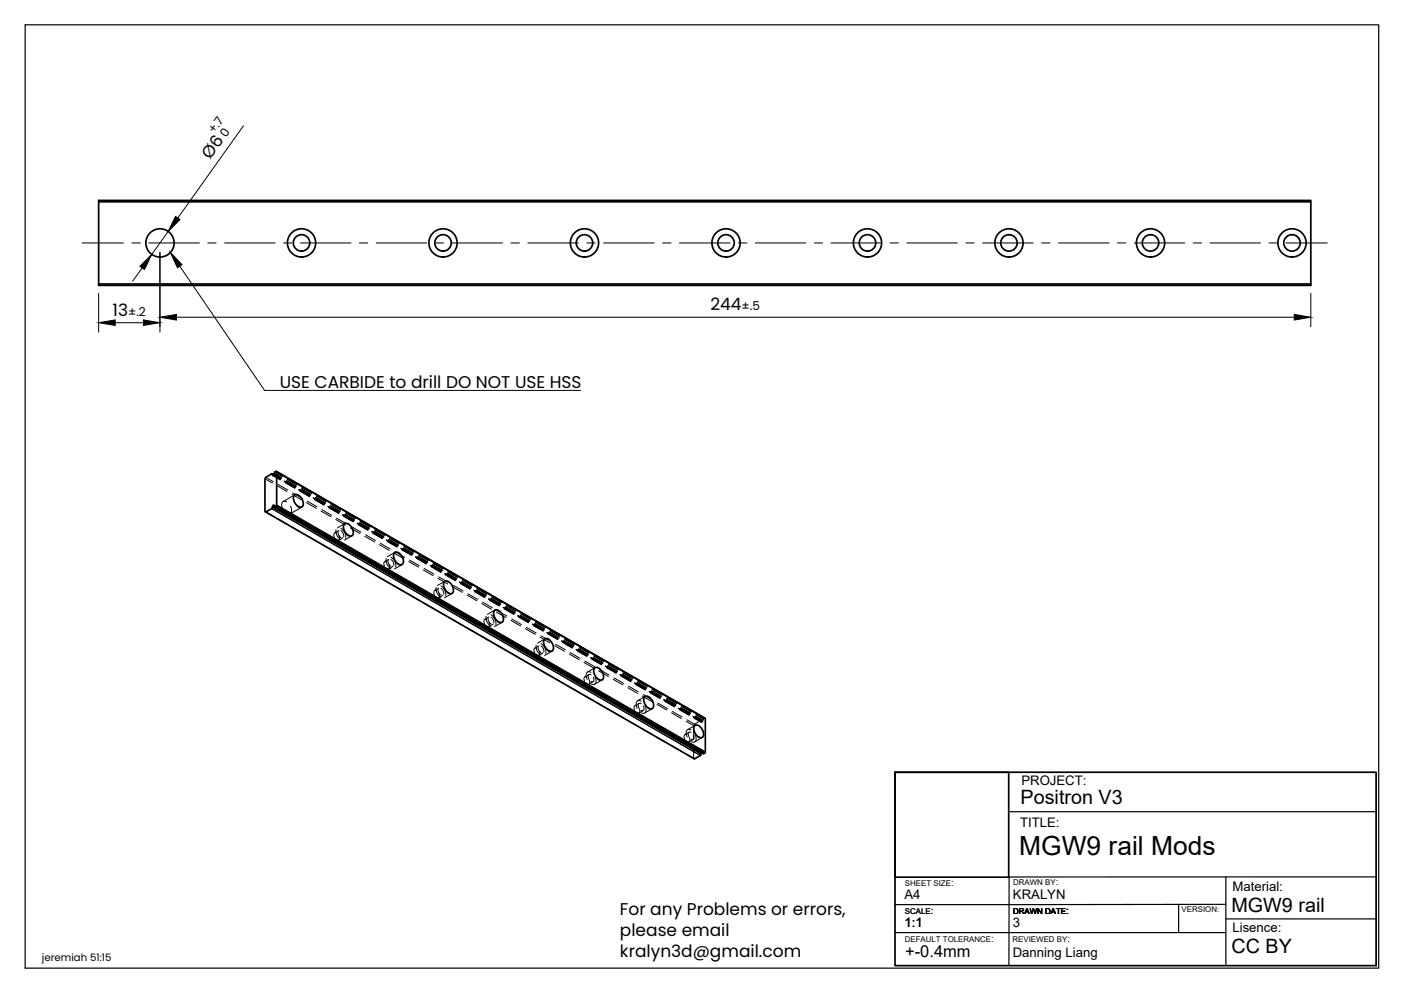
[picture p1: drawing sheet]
<svg xmlns="http://www.w3.org/2000/svg" width="297mm" height="210mm" viewBox="0 0 297 210" stroke-linecap="round" stroke-linejoin="round" font-family="sans-serif">
<!-- layer: Visible -->
<g fill="none" stroke="#000" stroke-width=".36">
<path d="M20.9 42.5h257v18h-257zM20.9 42.8h257M20.9 60.2h257M58.5 99.9l91 52.4M56.3 108.6l90.9 52.3 1.3-.7 .2-.4M57.6 107.8h.1M57.6 100.5l.2 .1M57.8 100.6l-.2-.1-1.3 .7-.1 .3v7l.1 .1 1.3-.7M57.8 100.6l.2 .1M57.8 100.6v.1M57.8 107.4v.1M57.8 107.5l-.2 .3"/>
<path d="M58.1 107.2v.1M58.1 107.3h.1M58.1 107.4l91.1 52.4 .3-.3-.1-7.2M58.1 107.2l-.1-.1-.2 .3M58.1 100.5l-.1 .3-.2-.1M58.1 107.4h.2M58.3 100.1l.4-.1v7.1l-.4 .3M58.3 107.4h.1M58.3 100.1l-.2 .5M58.5 107.3l90.9 52.3M58.7 107.1l90.8 52.4M62.4 105a1.28 1.28 0 0 1 1.7 1 1.14 1.14 0 0 1-.2 1.5 1.85 1.85 0 0 1-1.5-2.5z"/>
<path d="M73 111.1a1.28 1.28 0 0 1 1.7 1 1.14 1.14 0 0 1-.2 1.6 1.85 1.85 0 0 1-1.5-2.6zM83.6 117.2a1.28 1.28 0 0 1 1.7 1 1.14 1.14 0 0 1-.2 1.6 1.85 1.85 0 0 1-1.5-2.6zM94.2 123.3a1.28 1.28 0 0 1 1.7 1 1.14 1.14 0 0 1-.2 1.6 1.85 1.85 0 0 1-1.5-2.6zM104.8 129.4a1.28 1.28 0 0 1 1.7 1 1.14 1.14 0 0 1-.2 1.6 1.85 1.85 0 0 1-1.5-2.6zM115.4 135.5a1.28 1.28 0 0 1 1.7 1 1.14 1.14 0 0 1-.2 1.6 1.85 1.85 0 0 1-1.5-2.6zM126.1 141.6a1.28 1.28 0 0 1 1.7 1 1.14 1.14 0 0 1-.3 1.6 1.85 1.85 0 0 1-1.4-2.6zM136.7 147.7a1.28 1.28 0 0 1 1.7 1 1.14 1.14 0 0 1-.2 1.6 1.85 1.85 0 0 1-1.5-2.6zM147.3 153.9a1.28 1.28 0 0 1 1.7 .9 1.14 1.14 0 0 1-.2 1.6 1.85 1.85 0 0 1-1.5-2.5zM148.7 159.7v.1M148.8 159.5l-.1 .2M149 159.7h.1"/>
<circle cx="33.9" cy="51.5" r="3"/>
<circle cx="63.9" cy="51.5" r="1.75"/>
<circle cx="63.9" cy="51.5" r="3"/>
<circle cx="93.9" cy="51.5" r="1.75"/>
<circle cx="93.9" cy="51.5" r="3"/>
<circle cx="123.9" cy="51.5" r="1.75"/>
<circle cx="123.9" cy="51.5" r="3"/>
<circle cx="153.9" cy="51.5" r="1.75"/>
<circle cx="153.9" cy="51.5" r="3"/>
<circle cx="183.9" cy="51.5" r="1.75"/>
<circle cx="183.9" cy="51.5" r="3"/>
<circle cx="213.9" cy="51.5" r="1.75"/>
<circle cx="213.9" cy="51.5" r="3"/>
<circle cx="243.9" cy="51.5" r="1.75"/>
<circle cx="243.9" cy="51.5" r="3"/>
<circle cx="273.9" cy="51.5" r="1.75"/>
<circle cx="273.9" cy="51.5" r="3"/>
</g>
<!-- layer: Hidden -->
<g fill="none" stroke="#000" stroke-width=".21">
<path d="M56.2 101.5l1.6 .9M56.2 108.5l1.6 .9M56.3 101.2l1.6 .9M57.7 100.6l1.6 .8-1.5-.8M57.8 100.8l1.6 .9M58 100.7l1.5 .9M58.1 107.1l1.5 .9M58.2 107.4l1.6 .9M58.8 103l2.1 1.2M58.8 110l2.1 1.2M59 102.7l2 1.2M60.5 102.3l2 1.2"/>
<path d="M60.7 108.6l2 1.2M60.8 106.4a.73 .73 0 0 0-1 .1 .73 .73 0 0 0 0 1l.1 .4M61.6 107.3a1.03 1.03 0 0 1-.3 1.7l-.5-.1 2.1 1.2M61.9 104.8l2 1.2M61.9 111.8l2 1.1M62.1 104.5l2 1.2M62.4 103.2l-2.1-1.1 2.3 1.2M62.5 104.9l-2.5 1.4M63.5 104.1l2.1 1.2M63.8 110.4l2 1.2M63.9 110.7l2.1 1.2M64 107.5l-2.5 1.4"/>
<path d="M65 106.6l2.1 1.2M65 113.5l2.1 1.2M65.2 106.3l2 1.2M65.5 105l-2.1-1.2 2.3 1.3M66.5 105.6l2.1 1.2M66.5 105.6l2.3 1.3M66.6 105.9l2.1 1.2M66.9 112.2l2 1.2M67 112.5l2.1 1.1M68.1 108.4l2 1.2M68.1 115.3l2 1.2M68.3 108.1l2 1.2"/>
<path d="M69.7 107.7l2.1 1.2M69.8 107.5l2.1 1.2M70 114l2 1.1M70.1 114.2l2.1 1.2M71.2 110.1l2 1.2M71.2 117.1l2 1.2M71.2 112.3a2.18 2.18 0 0 0 1.1 2.2M71.4 109.8l2 1.2M71.4 113a.51 .51 0 0 0-.7 .2 .51 .51 0 0 0 .2 .7M71.6 108.6l-2-1.2 2 1.2M71.7 112.7l.1 .7 .5 .6M71.8 112.5l-.8 .5"/>
<path d="M71.9 113.6a.5 .5 0 0 1 .1 .6 .5 .5 0 0 1-.6 .3M72.3 112.5l.5 .7 .1 .6M72.3 112a2.21 2.21 0 0 1 1 2.2M72.7 114l-.9 .5M72.8 109.5l2.1 1.2M73.1 115.7l2 1.2M73.1 111l-1.6 .9M73.2 116l2.1 1.2M74.3 111.9l2 1.2M74.3 118.9l2 1.2M74.4 111.6l2.1 1.2M74.6 113.6l-1.6 .9"/>
<path d="M74.7 110.4l-2-1.2 2.3 1.3M75.8 110.9l2.1 1.3M75.9 111.2l2.1 1.2M76 111.1l2.1 1.2M76.2 117.5l2 1.2M76.3 117.8l2.1 1.2M77.4 113.7l2 1.2M77.6 113.4l2 1.2M79 113l2.1 1.2M79.2 119.3l2.1 1.2M79.4 119.6l2.1 1.2M80.5 115.5l2 1.2"/>
<path d="M80.6 115.2l2.1 1.2M80.9 113.9l-2-1.2 2.3 1.3M81.9 118.4a2.18 2.18 0 0 0 1 2.2M82 114.5l2 1.2M82 119.1a.47 .47 0 0 0-.6 .2 .47 .47 0 0 0 0 .6l.1 .1M82.1 114.8l2.1 1.2M82.2 114.6l2.1 1.2M82.3 118.8l.1 .7 .5 .6M82.4 118.6l-.8 .5M82.5 119.7a.5 .5 0 0 1 .1 .6 .5 .5 0 0 1-.5 .3h-.1M82.9 118.6l.5 .5 .1 .8M82.9 118.1a2.2 2.2 0 0 1 1 2.2"/>
<path d="M83.6 117.3l2 1.2M83.7 117.1l-1.6 .9M83.7 117l2.1 1.2M85.1 116.3l2 1.2M85.1 116.3l2.3 1.3M85.2 116.6l2.1 1.2M85.2 119.7l-1.6 .9M86.7 119.1l2 1.1M86.8 118.8l2.1 1.1M88.2 118.1l2 1.2M88.3 118.4l2.1 1.2M88.4 118.2l2 1.2"/>
<path d="M91.3 119.9l2 1.2-2.1-1.2M91.5 120l2 1.2M77.4 120.7l2 1.1M80.5 122.4l2 1.2M82.3 121.1l2.1 1.2M82.5 121.4l2.1 1.2M83.3 120.1l-.9 .5M83.6 124.2l2 1.2M85.4 122.9l2.1 1.2M85.6 123.2l2.1 1.1M86.7 126l2 1.2M88.5 124.7l2.1 1.1"/>
<path d="M88.7 124.9l2 1.2M89.7 120.9l2.1 1.1M89.7 127.8l2.1 1.2M89.9 120.5l2.1 1.2M91.4 120.2l2.1 1.2M91.6 126.4l2.1 1.2M91.8 126.7l2.1 1.2M92.5 124.5a2.18 2.18 0 0 0 1 2.2M92.6 125.3a.46 .46 0 0 0-.6 .1 .46 .46 0 0 0 .1 .6v.1M92.9 122.6l2 1.2M92.9 129.6l2 1.2M92.9 124.9l.1 .7 .5 .6"/>
<path d="M93 122.3l2.1 1.2M93 124.7l-.8 .5M93.1 125.8a.51 .51 0 0 1 .1 .7 .51 .51 0 0 1-.5 .2h-.1M93.5 124.7l.5 .6 .1 .7M93.5 124.2a2.15 2.15 0 0 1 1 2.2M93.9 126.2l-.9 .5M94.3 123.2l-1.6 1M94.4 121.7l2 1.1M94.5 122l2.1 1.1M94.6 121.8l2 1.2M94.7 128.2l2.1 1.2M94.9 128.5l2 1.2"/>
<path d="M95.8 125.8l-1.6 1M95.9 124.4l2.1 1.2M95.9 131.4l2.1 1.2M96.1 124.1l2.1 1.2M97.6 123.7l2.1 1.2M97.8 130l2.1 1.2M98 130.3l2 1.2M99 126.2l2.1 1.2M99 133.2l2.1 1.1M99.2 125.9l2.1 1.2M99.5 124.6l-2-1.1 2.2 1.2M100.5 125.2l2.1 1.2"/>
<path d="M100.6 125.2l2.2 1.3M100.7 125.5l2.1 1.2M100.9 131.8l2.1 1.2M101.1 132.1l2 1.2M102.1 128l2.1 1.2M102.1 134.9l2.1 1.2M102.3 127.7l2.1 1.2M103.1 130.6a2.18 2.18 0 0 0 1 2.2M103.2 131.4a.5 .5 0 0 0-.6 .2 .5 .5 0 0 0 .1 .6M103.5 131l.1 .7 .5 .6M103.7 127l2 1.2M103.7 130.8l-.9 .5"/>
<path d="M103.7 131.9a.5 .5 0 0 1 .2 .7 .5 .5 0 0 1-.6 .2h-.1M103.8 127.3l2.1 1.2M103.9 127.1l2 1.2M104 133.6l2.1 1.2M104.1 130.8l.5 .6 .1 .7M104.1 130.3a2.21 2.21 0 0 1 1 2.2M104.2 133.9l2 1.1M104.5 132.3l-.8 .5M104.9 129.3l-1.5 1M105.2 129.8l2.1 1.2M105.2 136.7l2.1 1.2M105.4 129.4l2.1 1.2"/>
<path d="M106.4 131.9l-1.6 1M106.9 129.1l2 1.2M107.1 135.4l2.1 1.1M107.3 135.6l2 1.2M108.3 131.5l2.1 1.2M108.3 138.5l2.1 1.2M108.5 131.2l2.1 1.2M108.8 130l-2.1-1.2 2.3 1.3M109.8 130.6l2.1 1.2M110 130.9l2.1 1.2M110.1 130.7l2 1.2M110.2 137.1l2.1 1.2"/>
<path d="M110.4 137.4l2 1.2M111.4 133.3l2.1 1.2M111.6 133l2.1 1.2M112.9 132.4l2.1 1.2M112.9 132.3l2.3 1.4M113.1 132.6l2 1.2M113.3 138.9l2.1 1.2M113.5 139.2l2 1.2M113.7 136.8a2.13 2.13 0 0 0 1 2.1M113.8 137.5a.46 .46 0 0 0-.6 .1 .46 .46 0 0 0 .1 .6v.2M114.1 137.1l.1 .7 .5 .6M114.3 136.9l-.9 .5"/>
<path d="M114.3 138v.1a.48 .48 0 0 1 .2 .6 .48 .48 0 0 1-.7 .2M114.5 135.1l2.1 1.2M114.7 137l.6 .6v.6M114.7 136.5a2.15 2.15 0 0 1 1 2.1M114.7 134.8l2.1 1.2M115.1 138.4l-.8 .5M115.5 135.5l-1.5 .9M116 134.1l2.1 1.2M116.2 134.4l2 1.2M116.2 134.3l2.1 1.1M117.1 138.1l-1.6 .9M117.6 136.9l2.1 1.2"/>
<path d="M117.8 136.6l2.1 1.2M119.3 136.2l2 1.2M119.3 136l2.1 1.2M120.7 138.7l2.1 1.2M120.9 138.4l2.1 1.2M121.2 137.1l-2.1-1.2 2.1 1.2M122.4 138l2 1.2M122.4 137.8l2.1 1.2M124.3 138.9l-2.1-1.2 2.1 1.2M125.3 139.5l2.1 1.2M125.3 139.5l2.3 1.3M125.5 139.8l2 1.2"/>
<path d="M111.4 140.3l2.1 1.2M114.5 142.1l2.1 1.1M116.4 140.7l2.1 1.2M116.5 141l2.1 1.2M117.6 143.8l2.1 1.2M119.5 142.5l2.1 1.2M119.7 142.8l2 1.1M120.7 145.6l2.1 1.2M122.6 144.3l2.1 1.2M122.7 144.5l2.1 1.2M123.8 140.5l2.1 1.1M123.8 147.4l2.1 1.2"/>
<path d="M124 140.2l2 1.1M124.4 143.6a.51 .51 0 0 0-.6 .2 .51 .51 0 0 0 .2 .7M124.9 143l-.9 .5M124.9 144.1v.1a.5 .5 0 0 1 .2 .6 .5 .5 0 0 1-.6 .2h-.1M125.3 143.1a.5 .5 0 0 0-.6 .2 .5 .5 0 0 0 .1 .6M125.3 142.6a.74 .74 0 0 0-.9 .1 .74 .74 0 0 0-.1 .9l.2 .5M125.7 146l2.1 1.2M125.8 144.5l-.9 .5M125.8 143.6v.1a.5 .5 0 0 1 .2 .6 .5 .5 0 0 1-.6 .2h-.1M125.8 146.3l2.1 1.2M126.1 143.5a1.03 1.03 0 0 1-.3 1.7l-.5-.2M126.2 141.6l-1.6 .9"/>
<path d="M126.9 142.2l2.1 1.2M126.9 149.2l2.1 1.2M127.1 141.9l2 1.2M127.7 144.2l-1.6 .9M128.6 141.6l2 1.1M128.8 147.8l2.1 1.2M128.9 148.1l2.1 1.2M130 144l2.1 1.2M130 151l2.1 1.2M130.2 143.7l2 1.2M130.5 142.5l-2.1-1.2 2.3 1.3M131.7 143.3l2 1.2"/>
<path d="M131.9 149.6l2 1.2M132 149.9l2.1 1.2M133.1 145.8l2.1 1.2M133.1 152.8l2.1 1.1M133.3 145.5l2 1.2M133.6 144.2l-2.1-1.1 2.3 1.2M134.6 144.8l2.1 1.2M134.6 144.8l2.3 1.3M134.7 145.1l2.1 1.2M135 151.4l2.1 1.2M135 149.7a.46 .46 0 0 0-.6 .1 .46 .46 0 0 0 .1 .6l.1 .2M135.1 151.7l2.1 1.2"/>
<path d="M135.5 149.1l-.9 .5M135.5 150.2l.1 .1a.5 .5 0 0 1 .1 .6 .5 .5 0 0 1-.7 .2M135.9 149.2a.47 .47 0 0 0-.6 .1 .47 .47 0 0 0 .1 .6v.2M135.9 148.7a.74 .74 0 0 0-.9 .1 .74 .74 0 0 0-.1 .9l.2 .5M136.2 147.6l2.1 1.2M136.2 154.5l2.1 1.2M136.4 150.7l-.9 .5M136.4 147.3l2 1.2M136.4 149.7v.1a.49 .49 0 0 1 .2 .6 .49 .49 0 0 1-.7 .2M136.7 149.6a1.03 1.03 0 0 1-.3 1.6l-.5-.1M136.8 147.7l-1.6 .9M137.7 146.6l2.1 1.2"/>
<path d="M137.9 146.9l2 1.2M137.9 146.7l2.1 1.2M138.1 153.2l2 1.2M138.2 153.5l2.1 1.2M138.3 150.3l-1.6 .9M139.3 149.4l2.1 1.2M139.3 156.3l2.1 1.2M139.5 149.1l2 1.2M140.9 148.7l2.1 1.2M141.2 155l2 1.2M141.3 155.3l2.1 1.1M142.4 151.1l2 1.3"/>
<path d="M142.4 158.1l2 1.2M142.6 150.8l2 1.2M142.9 149.6l-2.1-1.2 2.3 1.3M143.9 150.2l2.1 1.2M144 150.5l2.1 1.2M144.1 150.3l2.1 1.2M144.3 156.8l2 1.1M144.4 157l2.1 1.2M145.5 152.9l1.6 1M145.5 159.9l1.6 .9M145.6 155.8a.46 .46 0 0 0-.6 .1 .46 .46 0 0 0 .1 .7l.1 .1M145.7 152.6l1.5 .9"/>
<path d="M146.1 155.3l-.9 .5M146.1 156.3l.1 .1a.49 .49 0 0 1 .1 .6 .49 .49 0 0 1-.7 .2M146.5 155.3a.46 .46 0 0 0-.6 .1 .46 .46 0 0 0 .1 .7v.1M146.5 154.8a.73 .73 0 0 0-.9 .1 .73 .73 0 0 0-.1 .9l.2 .5M147 156.8l-.9 .5M147 155.8v.1a.51 .51 0 0 1 .2 .6 .51 .51 0 0 1-.6 .3l-.1-.1M147.1 153.9v2.8M147.1 157.9v2.9M147.1 152.3l1.6 .9M147.2 152.1l1.5 .8M147.4 155.7a1.03 1.03 0 0 1-.4 1.7l-.5-.2M147.4 158.5l1.5 .9"/>
<path d="M147.4 153.8l-1.6 .9M147.5 158.8l1.6 .9M148.5 152.8l-1.5-.8 1.6 .9M148.7 159.5l.2-.1 .3 .4M148.9 156.4l-1.6 .9M149.2 159.8h.1M149.4 152.3l-.2 .1-.2 .5a.19 .19 0 0 1-.1 .2 .19 .19 0 0 1-.2 0l-.2-.3-1.3 .7-.1 .4M147.1 160.8l.1 .1"/>
</g>
<circle cx="149" cy="159.7" r=".08" fill="#000" stroke="#000" stroke-width=".21"/>
<!-- layer: Hidden Narrow -->
<g fill="none" stroke="#000" stroke-width=".21">
<path d="M57.6 100.5l1.6 .9M58 100.8l1.5 .9M58.1 100.6l1.6 .9M58.1 100.4l1.6 .9M58.1 107.3l1.6 .9M58.1 107.2l1.6 .9M58.3 100.1l1.5 .9M58.3 100.1l1.6 .9M59.4 101.5l-1.6-.9 1.7 1M59.8 108.3l-1.5-.9 1.5 .9M60.2 102l2.1 1.2M60.3 102l2.1 1.3"/>
<path d="M60.5 102.3l2 1.2M60.5 102.2l2.1 1.2M60.7 101.9l2.1 1.2M60.7 102.1l2.1 1.1M60.7 108.8l2.1 1.2M60.7 108.7l2.1 1.2M60.8 108.9l2.1 1.2M60.9 101.6l2 1.2M60.9 101.6l2.1 1.2M63.3 103.8l2.4 1.3M63.5 103.9l2 1.1M63.6 104.1l2 1.2"/>
<path d="M63.8 103.7l2.1 1.2M63.8 103.8l2.1 1.2M63.8 110.5l2.1 1.2M63.8 110.6l2.1 1.2M63.8 103.6l2.1 1.2M63.9 110.7l2.1 1.2M64 103.4l2 1.2M64 110.7l2 1.2M64 103.4l2.1 1.2M66.4 105.6l2.1 1.2M66.5 105.6l2.1 1.2M66.7 105.8l2 1.2"/>
<path d="M66.7 105.8l2.1 1.1M66.9 105.6l2.1 1.2M66.9 105.5l2.1 1.2M66.9 112.4l2.1 1.2M66.9 112.3l2.1 1.2M66.9 105.4l2.1 1.2M67 112.5l2.1 1.2M67.1 105.2l2 1.2M67.1 105.1l2.1 1.2M69.5 107.4l2 1.1M69.6 107.4l2 1.2M69.7 107.4l2.2 1.3"/>
<path d="M69.8 107.6l2 1.2M70 107.4l2.1 1.2M70 107.3l2.1 1.2M70 114.2l2.1 1.2M70 114.1l2.1 1.1M70 107.2l2.1 1.2M70.1 114.3l2.1 1.1M70.2 107l2 1.2M70.2 114.3l2 1.2M70.2 106.9l2.1 1.2M72.6 109.1l2.4 1.4M72.9 109.4l2 1.2"/>
<path d="M73.1 109.1l2.1 1.2M73.1 109.2l2.1 1.2M73.1 116l2.1 1.2M73.1 115.8l2.1 1.2M73.1 109l2.1 1.2M73.2 116l2.1 1.2M73.3 108.8l2 1.2M73.3 116.1l2 1.2M73.3 108.7l2.1 1.2M75.7 110.9l2 1.2M75.8 110.9l2.1 1.3M75.9 111l2.2 1.3"/>
<path d="M76 111.2l2 1.2M76.2 111l2.1 1.2M76.2 110.8l2.1 1.2M76.2 117.7l2.1 1.2M76.2 117.6l2.1 1.2M76.3 110.5l2.1 1.3M76.4 110.5l2.1 1.2M78.4 119l-2.1-1.2 2.1 1.2M78.8 112.7l2.1 1.2M79 112.8l2.2 1.3M79.1 113l2 1.2M79.3 112.7l2.1 1.2"/>
<path d="M79.3 112.6l2.1 1.2M79.3 119.5l2.1 1.2M79.3 119.4l2.1 1.2M79.3 112.6l2.1 1.1M79.4 119.6l2.1 1.2M79.5 112.3l2 1.2M79.5 112.3l2.1 1.2M81.9 114.5l2 1.2M82 114.5l2.3 1.4M82.1 114.8l2.1 1.1M82.4 114.4l2.1 1.2M82.4 114.5l2.1 1.2"/>
<path d="M82.4 114.4l2.1 1.1M82.5 114.1l2.1 1.2M82.6 114.1l2.1 1.1M85 116.3l2.4 1.3M85.2 116.3l2 1.2M85.3 116.5l2 1.2M85.5 116.2l2 1.2M85.5 116.3l2 1.2M85.5 116.1l2.1 1.2M85.6 115.9l2.1 1.2M85.7 115.8l2.1 1.2M88.1 118l2 1.2"/>
<path d="M88.2 118.1l2 1.2M88.2 118.1l2.2 1.3M88.3 118.3l2.1 1.2M88.6 118.1l2.1 1.2M88.6 118l2.1 1.2M88.6 117.9l2.1 1.2M88.8 117.7l2 1.2M88.8 117.6l2 1.2M91.2 119.8l2.1 1.3M91.3 119.9l2.1 1.2M91.7 119.9l2 1.2M91.7 119.8l2 1.2"/>
<path d="M91.7 119.7l2.1 1.2M91.8 119.5l2.1 1.2M91.9 119.4l2.1 1.2M82.4 121.2l2.1 1.2M82.4 121.3l2.1 1.2M82.5 121.4l2.1 1.2M85.5 123l2 1.2M85.5 123.1l2 1.2M85.6 123.2l2.1 1.2M88.6 124.9l2.1 1.2M88.6 124.8l2.1 1.2M88.7 125l2.1 1.2"/>
<path d="M91.4 120.1l2.1 1.2M91.5 120l2 1.2M91.7 126.7l2 1.1M91.7 126.5l2 1.2M91.8 126.7l2 1.2M91.8 126.8l2.1 1.2M94.3 121.6l2 1.2M94.4 121.7l2.1 1.2M94.5 121.9l2.1 1.2M94.6 121.8l2 1.2M94.8 121.6l2 1.1M94.8 121.7l2 1.1"/>
<path d="M94.8 128.4l2 1.2M94.8 128.3l2 1.2M94.8 121.5l2.1 1.2M94.9 128.5l2.1 1.2M94.9 121.3l2.1 1.1M95 121.2l2 1.2M97.3 123.4l2.1 1.2M97.5 123.4l2 1.2M97.5 123.5l2.1 1.2M97.6 123.7l2.1 1.2M97.7 123.6l2 1.2M97.9 123.3l2 1.2"/>
<path d="M97.9 123.4l2 1.2M97.9 130.2l2 1.2M97.9 130.1l2 1.2M97.9 123.3l2.1 1.2M98 130.3l2.1 1.2M98 123l2.1 1.2M98.1 123l2 1.2M100.5 125.2l2 1.2M100.6 125.2l2.2 1.3M100.7 125.4l2.1 1.3M101 125.1l2 1.2M101 125.2l2 1.2"/>
<path d="M101 132l2 1.2M101 131.9l2 1.2M101 125l2.1 1.2M101.1 132.1l2 1.2M101.1 124.8l2.1 1.2M101.1 132.1l2.1 1.2M101.2 124.8l2 1.2M103.5 127l2.1 1.2M103.7 127l2 1.2M103.7 127l2.2 1.3M103.8 127.2l2.1 1.2M104.1 127l2 1.2"/>
<path d="M104.1 126.9l2 1.2M104.1 133.8l2 1.2M104.1 133.7l2 1.2M104.1 126.8l2.1 1.2M104.2 133.9l2 1.2M104.2 126.6l2.1 1.2M104.2 133.9l2.1 1.2M104.3 126.5l2 1.2M106.6 128.7l2.4 1.4M106.8 128.8l2.1 1.2M106.9 129l2.1 1.2M107.2 128.7l2 1.2"/>
<path d="M107.2 128.8l2 1.2M107.2 135.6l2 1.2M107.2 135.5l2 1.1M107.2 128.6l2.1 1.2M107.3 135.7l2.1 1.2M107.3 128.4l2.1 1.2M107.4 128.3l2 1.2M109.7 130.5l2.2 1.3M109.9 130.6l2.2 1.3M110 130.8l2.1 1.2M110.3 130.5l2 1.1M110.3 130.6l2 1.2"/>
<path d="M110.3 137.4l2 1.1M110.3 137.2l2 1.2M110.3 130.4l2.1 1.2M110.4 137.4l2.1 1.3M110.4 130.2l2.1 1.2M110.5 130.1l2 1.2M112.8 132.3l2.4 1.4M113 132.4l2.1 1.2M113.1 132.6l2.1 1.2M113.3 132.2l2.1 1.2M113.3 132.3l2.1 1.3M113.3 139l2.1 1.2"/>
<path d="M113.3 139.1l2.1 1.2M113.4 132.2l2 1.2M113.5 139.2l2 1.2M113.5 139.2l2.1 1.2M115.6 133.1l-2-1.2 2 1.2M115.9 134.1l2.1 1.2M116 134.1l2.1 1.2M116.1 134.2l2.1 1.2M116.2 134.4l2.1 1.2M116.2 134.3l2.1 1.2M116.5 134l2 1.2M116.5 134.1l2 1.2"/>
<path d="M116.5 134l2 1.1M116.6 133.7l2.1 1.2M119 135.9l2.2 1.2M119.2 135.9l2.1 1.3M119.3 136.2l2.1 1.1M119.3 136.1l2.1 1.2M119.5 135.8l2.1 1.2M119.5 135.9l2.1 1.2M119.6 135.7l2 1.2M119.7 135.5l2.1 1.2M119.7 135.5l2.1 1.1M122.1 137.7l2.1 1.1"/>
<path d="M122.2 137.7l2.1 1.2M122.3 137.7l2.2 1.3M122.4 137.9l2.1 1.2M122.6 137.6l2.1 1.2M122.6 137.7l2.1 1.2M122.7 137.5l2 1.2M122.8 137.3l2.1 1.2M122.9 137.2l2 1.2M125.2 139.4l2.4 1.4M125.3 139.5l2.1 1.2M125.4 139.5l2.1 1.2M125.5 139.7l2.1 1.2"/>
<path d="M125.7 139.5l2.1 1.2M125.7 139.4l2.1 1.2M125.8 139.3l2 1.2M125.9 139.1l2.1 1.2M125.9 139l2.1 1.2M116.5 140.9l2 1.2M116.5 140.8l2 1.2M116.5 141l2.2 1.2M119.5 142.7l2.1 1.2M119.5 142.6l2.1 1.2M119.6 142.8l2.2 1.2M122.6 144.4l2.1 1.2"/>
<path d="M122.6 144.5l2.1 1.2M122.7 144.6l2.2 1.2M125.7 146.3l2.1 1.2M125.7 146.1l2.1 1.2M125.8 146.3l2.1 1.2M125.9 146.4l2.1 1.2M128.3 141.2l2.1 1.2M128.4 141.3l2.3 1.3M128.6 141.5l2.1 1.2M128.8 141.2l2.1 1.1M128.8 141.3l2.1 1.2M128.8 148.1l2.1 1.1"/>
<path d="M128.8 147.9l2.1 1.2M128.9 141.1l2 1.2M128.9 148.1l2.2 1.2M131.1 142l-2.1-1.1 2.1 1.1M131.4 143l2.1 1.2M131.5 143.1l2.1 1.1M131.6 143.1l2.2 1.3M131.7 143.3l2.1 1.2M131.9 142.9l2.1 1.2M131.9 143.1l2.1 1.1M131.9 149.8l2.1 1.2M131.9 149.7l2.1 1.2"/>
<path d="M132 142.9l2 1.2M132 149.9l2.1 1.2M132.1 142.7l2.1 1.1M132.1 149.9l2.1 1.2M132.1 142.6l2.1 1.2M134.5 144.8l2.2 1.3M134.8 145.1l2 1.2M134.8 145l2.1 1.2M135 144.7l2.1 1.2M135 144.8l2.1 1.2M135 151.5l2.1 1.2M135 151.6l2.1 1.2"/>
<path d="M135 144.6l2.1 1.3M135.1 151.7l2.1 1.2M135.2 144.4l2 1.2M135.2 144.4l2.1 1.2M137.6 146.6l2.2 1.2M137.8 146.7l2.2 1.2M137.9 146.8l2.1 1.2M138.1 146.5l2.1 1.2M138.1 146.6l2.1 1.2M138.1 153.4l2.2 1.3M138.1 153.3l2.1 1.2M138.2 146.4l2 1.2"/>
<path d="M138.3 146.2l2 1.2M138.3 153.5l2 1.2M138.3 146.1l2.1 1.3M140.7 148.4l2.4 1.3M141 148.6l2 1.2M141.2 148.3l2.1 1.2M141.2 148.4l2.1 1.2M141.2 155.2l2.1 1.2M141.2 155.1l2.1 1.2M141.2 148.2l2.1 1.2M141.3 155.3l2.1 1.2M141.4 148l2 1.2"/>
<path d="M141.4 147.9l2.1 1.2M143.8 150.1l2.1 1.2M143.9 150.2l2.1 1.2M144 150.2l2.2 1.3M144.1 150.4l2 1.2M144.3 150.1l2.1 1.1M144.3 150.2l2.1 1.2M144.3 157l2.1 1.2M144.3 156.9l2.1 1.1M144.3 150l2.1 1.2M144.4 157l2.1 1.3M144.5 149.8l2 1.2"/>
<path d="M144.5 149.7l2.1 1.2M146.9 151.9l1.6 .9M147 152l1.7 .9-1.6-.9M147.2 152.2l1.5 .9M147.4 151.9l1.6 .9M147.4 152l1.6 .9M147.4 158.7l1.6 1M147.4 158.6l1.6 .9M147.4 151.8l1.6 .9M147.5 158.8l1.5 .9M147.6 151.6l1.6 .9M147.6 158.9l1.6 .9"/>
<path d="M147.6 151.5l1.6 .9"/>
</g>
<!-- layer: Visible Narrow -->
<path d="M57.6 107.9l90.9 52.3M57.6 100.5l.4 .2M57.6 107.8l90.9 52.3M57.8 107.6l90.9 52.3M57.8 100.7l.2 .1M57.8 107.4l90.9 52.3M57.8 107.5l90.9 52.3M58.1 107.4h.2M58.3 107.4l90.9 52.4" fill="none" stroke="#000" stroke-width=".21"/>
<!-- layer: Border -->
<path d="M5.3 5.3h287v200h-287z" fill="none" stroke="#000" stroke-width=".25"/>
<!-- layer: TitleBlock -->
<path d="M189.8 163.7h102v41h-102zM189.8 163.7h24.1v22.3h-24.1z" fill="none" stroke="#000" stroke-width=".36"/>
<path d="M214.1 172.1h77.7M189.8 197.7h70.1M249.9 191.7v6M259.9 194.8h31.9M259.9 185.9v18.8M259.9 191.7l-70.1 .1M291.8 185.9h-77.8l-.1 18.8" fill="none" stroke="#000" stroke-width=".25"/>
<!-- layer: Dimensions -->
<path d="M51.6 26.7l-13.9 19.5M30.1 56.8l-2 2.8M33.9 53.5v16.9M35.7 49.1l-3.5 4.8M20.9 62.2v8.2M24.4 68.4h6M37.4 67.3h237M277.9 62.2v7.1" fill="none" stroke="#000" stroke-width=".21"/>
<path d="M32.2 53.9l-1.6 3.2-.9-.6zM37.2 45.9l1 .7-2.5 2.5zM20.9 68.4l3.5-.6v1.2zM30.4 67.8l3.5 .6-3.5 .6zM33.9 67.3l3.5-.6v1.2zM274.4 66.7l3.5 .6-3.5 .6z" fill="#000" stroke="#000" stroke-width=".21"/>
<!-- layer: Annotations -->
<path d="M36.1 53.5l2.5 2.6-1 .7z" fill="#000" stroke="#000" stroke-width=".21"/>
<path d="M38.1 56.4l18 26.4h67" fill="none" stroke="#000" stroke-width=".21"/>
<!-- layer: Center Lines -->
<g fill="none" stroke="#000" stroke-width=".21">
<path d="M17.4 51.5h8.8M28 51.5h1.8M31.5 51.5h10.8M44 51.5h1.8M47.6 51.5h10.7M60.1 51.5h1.8M63.7 51.5h10.7M76.2 51.5h1.8M79.8 51.5h10.7M92.3 51.5h1.7M95.8 51.5h10.8M108.3 51.5h1.8"/>
<path d="M111.9 51.5h10.7M124.4 51.5h1.8M128 51.5h10.7M140.5 51.5h1.8M144.1 51.5h10.7M156.5 51.5h1.8M160.1 51.5h10.7M172.6 51.5h1.8M176.2 51.5h10.7M188.7 51.5h1.8M192.3 51.5h10.7M204.8 51.5h1.8"/>
<path d="M208.3 51.5h10.8M220.9 51.5h1.7M224.4 51.5h10.7M236.9 51.5h1.8M240.5 51.5h10.7M253 51.5h1.8M256.6 51.5h10.7M269.1 51.5h1.7M272.6 51.5h8.8"/>
</g>
<text font-size="5.6" x="216.1" y="181.2">MGW9 rail Mods</text>
<g font-size="4.2">
<text x="216.4" y="170.6">Positron V3</text>
<text x="261.1" y="193.3">MGW9 rail</text>
<text x="261.1" y="202.1">CC BY</text>
</g>
<g font-size="3.6">
<text x="44.6" y="33.9" transform="rotate(-54 44.6 33.9)">Ø6</text>
<text x="150.6" y="65.7">244</text>
<text x="23.9" y="66.9">13</text>
<text x="59.3" y="82.3">USE CARBIDE to drill DO NOT USE HSS</text>
<text x="131.4" y="194.1">For any Problems or errors,</text>
<text x="131.4" y="198.5">please email</text>
<text x="131.4" y="202.9">kralyn3d@gmail.com</text>
</g>
<text font-size="3.5" x="191.9" y="202.9">+-0.4mm</text>
<g font-size="2.8">
<text x="216.6" y="166.5">PROJECT:</text>
<text x="216.3" y="175.4">TITLE:</text>
<text x="191.7" y="190.6">A4</text>
<text x="214.8" y="190.6">KRALYN</text>
<text x="261.3" y="188.9">Material:</text>
<text x="191.7" y="196.6">1:1</text>
<text x="214.7" y="196.6">3</text>
<text x="261.3" y="197.6">Lisence:</text>
<text x="214.7" y="203">Danning Liang</text>
</g>
<g font-size="2.6">
<text x="45.4" y="28.5" transform="rotate(-54 45.4 28.5)">+.7</text>
<text x="48" y="29.2" transform="rotate(-55 48 29.2)">0</text>
<text x="157.2" y="65.7">±.5</text>
<text x="27.2" y="66.9">±.2</text>
</g>
<text font-size="2.2" x="8.9" y="203.7">jeremiah 51:15</text>
<g font-size="2.1">
<text x="201.6" y="187.9">:</text>
<text x="223.8" y="187.6">:</text>
<text x="197.4" y="193.7">:</text>
<text x="226.1" y="193.7">:</text>
<text x="210.1" y="199.7">:</text>
<text x="226.3" y="199.8">:</text>
</g>
<g font-size="1.7">
<text x="191.9" y="187.9">SHEET SIZE</text>
<text x="214.8" y="187.6">DRAWN BY</text>
<text x="191.9" y="193.7">SCALE</text>
<text x="214.8" y="193.7">DRAWN DATE</text>
<text x="250.5" y="193.4">VERSION:</text>
<text x="191.8" y="199.7">DEFAULT TOLERANCE</text>
<text x="214.7" y="199.8">REVIEWED BY</text>
</g>
</svg>
